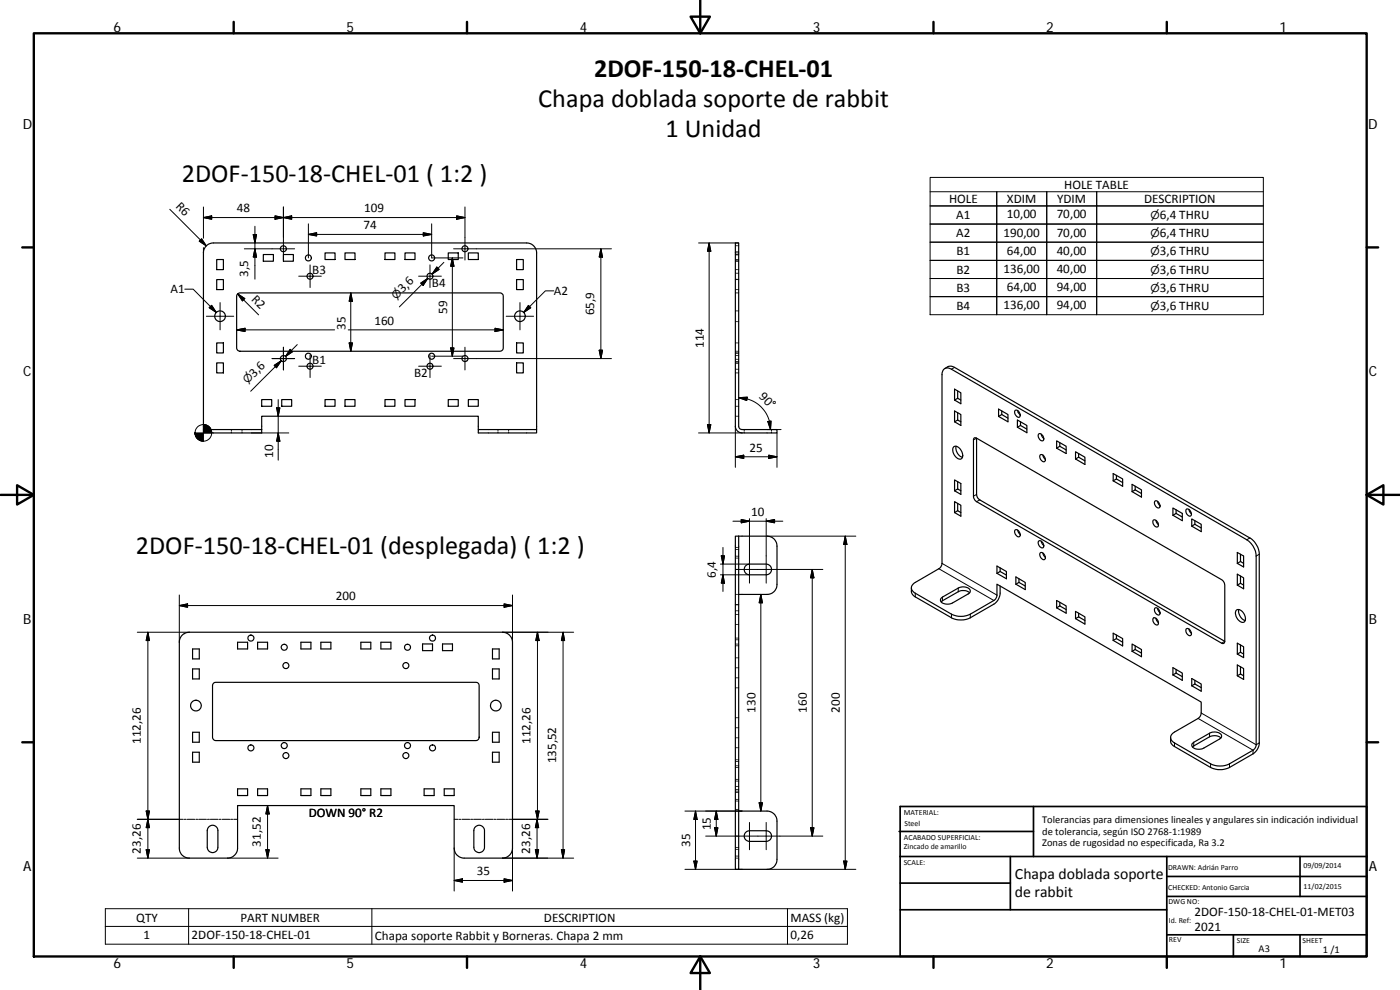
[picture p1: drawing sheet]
<svg xmlns="http://www.w3.org/2000/svg" width="420mm" height="297mm" viewBox="0 0 420 297" stroke-linecap="round" stroke-linejoin="round" font-family="sans-serif">
<g fill="none" stroke="#000" stroke-width=".36">
<path d="M65 77.9h2v3h-2zM79 76.4h3.1v2h-3.1zM85.1 76.4h2.9v2h-2.9zM97.5 75.9h3.1v2h-3.1zM103.5 75.9h3v2h-3zM115.5 75.9h3v2h-3zM121.5 75.9h3.1v2h-3.1zM134.5 75.9h3v2h-3zM140.6 75.9h2.9v2h-2.9zM155 77.9h2v3h-2zM220.7 72.9h1v55.2l.4 .6 .6 .2h10.5v1h-10.5a2.04 2.04 0 0 1-2-2zM65 83.9h2v3h-2z"/>
<path d="M71.3 88.3l.7-.4h78.3l.5 .4 .2 .6v15.7l-.3 .6-.6 .2-78.3-.1-.5-.3-.3-.6v-15.5zM155 83.9h2v3h-2zM65 108.9h2v3h-2zM65 102.9h2v3h-2zM78.5 119.9h3v2h-3zM84.5 119.9h3v2h-3zM97.5 119.9h3.1v2h-3.1zM103.5 119.9h3v2h-3zM115.5 119.9h3v2h-3zM121.5 119.9h3.1v2h-3.1zM134.5 119.9h3v2h-3zM140.6 119.9h2.9v2h-2.9z"/>
<path d="M155 102.9h2v3h-2zM155 108.9h2v3h-2zM283.2 110.8a1.84 1.84 0 0 1 2.3 0l88.7 51.1a6.1 6.1 0 0 1 2.8 4.9v56.9l-.4 .9-.5 .5-7.1 4.1a6.4 6.4 0 0 1-5.7 0l-10.8-6.3a1.72 1.72 0 0 1-1.2-1.6 1.72 1.72 0 0 1 1.2-1.7l7.4-4.3 .6-1.2v-3.4l-61.3-35.4v3.5l-.6 1.1-7.4 4.4a6.4 6.4 0 0 1-5.7 0l-10.8-6.3a1.71 1.71 0 0 1-1.2-1.6 1.71 1.71 0 0 1 1.2-1.6l7.1-4.2a2.04 2.04 0 0 0 .9-1.6v-57zM283.5 110.6l1.5-.7 1.5 .3 88.6 51.2a6.1 6.1 0 0 1 2.8 4.9v56.6a4.1 4.1 0 0 1-1.8 3.3l-7.1 4.1a6.4 6.4 0 0 1-5.7 0l-11.1-6.5-.8-.9-.1-1.6M286.5 116.8l1.9 1.1v3.2l-1.9-1.1zM287.4 117.3v2.2M287.4 119.5l-.9 .5M287.4 119.5l1 .5M61.1 128.9h17.4v1h-17.4zM61.1 128.9v-53a2.93 2.93 0 0 1 2.9-3h94.1a3 3 0 0 1 2.9 3v53M143.5 128.9h17.5v1h-17.5zM143.5 128.9v-4h-65v4"/>
<path d="M286.2 134a2.36 2.36 0 0 1 2.7 2.7 1 1 0 0 1-.6 1.1 1 1 0 0 1-1.2-.5 2.6 2.6 0 0 1-.9-3.3zM286.5 123.3l1.9 1.1v3.3l-1.9-1.1zM286.9 133.9a2.94 2.94 0 0 0 2 3.3M287.4 123.8v2.2M287.4 126l-.9 .6M287.4 126l1 .6M292.3 131.5h.8l73.7 42.6 .6 .7 .2 .8v16.8a.59 .59 0 0 1-.3 .6 .59 .59 0 0 1-.7 0l-73.9-42.8-.5-1.1zM293.1 131.5v16.8a2.11 2.11 0 0 0 .9 1.7l73.6 42.4M299.7 122.7l2.8 1.7v2.2l-2.8-1.7zM300.6 123.3v1.1M300.6 124.4l-.9 .5M300.6 124.4l1.9 1.1"/>
<path d="M304.7 123.1a1.32 1.32 0 0 1 1.2 .7 1.32 1.32 0 0 1 0 1.4 1.51 1.51 0 0 1-1.2-2.1zM305.3 126l2.9 1.7v2.1l-2.9-1.6zM305.4 123.2l.3 .7 .5 .6M306.3 126.6v1.1M306.3 127.7l-1 .5M306.3 127.7l1.9 1.1M311.8 130.2a1.31 1.31 0 0 1 1.2 .6 1.31 1.31 0 0 1 0 1.5 1.47 1.47 0 0 1-1.2-2.1zM312.2 136.5a1.32 1.32 0 0 1 1.3 .6 1.32 1.32 0 0 1-.1 1.4 1.46 1.46 0 0 1-1.2-2zM312.5 130.3l.2 .7 .6 .6M313 136.5l.7 1.3M317.1 132.3l2.9 1.6v2.2l-2.9-1.6zM318.1 133.9l1.9 1.1"/>
<path d="M318.1 132.8v1.1M318.1 133.9l-1 .6M322.8 135.6l2.8 1.6v2.2l-2.8-1.7zM323.7 137.2l1.9 1.1M323.7 137.2l-.9 .5M323.7 136.1v1.1M286.5 144l1.9 1.1v3.2l-1.9-1zM286.5 150.5l1.9 1.1v3.3l-1.9-1.1zM287.4 146.7l1 .6M287.4 146.7l-.9 .6M287.4 144.5v2.2M287.4 151.1v2.1"/>
<path d="M287.4 153.2l1 .6M287.4 153.2l-.9 .6M304.7 159a1.3 1.3 0 0 1 1.2 .6 1.3 1.3 0 0 1 0 1.5 1.5 1.5 0 0 1-1.2-2.1zM305.4 159.1l.8 1.3M334.1 142.1l2.8 1.6v2.2l-2.8-1.6zM335.1 142.6v1.1M335.1 143.7l-1 .6M335.1 143.7l1.8 1.1M339.8 145.3l2.8 1.7v2.2l-2.8-1.7zM340.7 145.9v1.1M340.7 147l-.9 .5M340.7 147l1.9 1.1"/>
<path d="M346.1 156a1.32 1.32 0 0 1 1.3 .7 1.32 1.32 0 0 1-.1 1.4 1.48 1.48 0 0 1-1.2-2.1zM346.6 150.3a1.3 1.3 0 0 1 1.3 .7 1.3 1.3 0 0 1-.1 1.4 1.45 1.45 0 0 1-1.2-2.1zM346.9 156.1l.8 1.3M347.4 150.4l.7 1.3M352 152.4l2.8 1.7v2.1l-2.8-1.6zM353 154.1l1.8 1M353 154.1l-1 .5M353 153v1.1M356.1 152.8a1.3 1.3 0 0 1 1.2 .6 1.3 1.3 0 0 1-.1 1.5 1.45 1.45 0 0 1-1.1-2.1zM356.8 152.9l.8 1.2M357.7 155.7l2.8 1.6v2.2l-2.8-1.6zM358.6 157.3l1.9 1.1"/>
<path d="M358.6 156.2v1.1M358.6 157.3l-.9 .6M220.7 160.9h1v99.9h-1zM221.7 160.9h8.5a2.93 2.93 0 0 1 3 3v11.4a2.93 2.93 0 0 1-3 3.1h-8.5M223.7 169.9l.7-.5 .5-.2h5a1.61 1.61 0 0 1 1.6 1.7 1.61 1.61 0 0 1-1.6 1.6h-5a1.62 1.62 0 0 1-1.2-2.6zM282.4 179.5l5.2-3.1a2.58 2.58 0 0 1 3.6 .8l-.4 .9-4.9 2.8a2.58 2.58 0 0 1-3.7-.8zM291 177.9a3.1 3.1 0 0 0-3.4-.4l-5.2 3.1M299.2 169.8l2.8 1.7v2.2l-2.8-1.7zM300.2 170.4v1.1M300.2 171.5l-1 .5M300.2 171.5l1.8 1.1M300.2 175.8v2.2a4.2 4.2 0 0 1-1.9 3.3l-7.1 4.1a6.4 6.4 0 0 1-5.7 0l-11.1-6.5-.8-.9-.1-1.6"/>
<path d="M304.9 173.1l2.8 1.7v2.1l-2.8-1.6zM305.8 174.8l1.9 1M305.8 173.7v1.1M305.8 174.8l-.9 .5M311.8 162.3a1.3 1.3 0 0 1 1.2 .7 1.3 1.3 0 0 1 0 1.4 1.45 1.45 0 0 1-1.2-2.1zM312.2 165.9a1.3 1.3 0 0 1 1.3 .6 1.3 1.3 0 0 1-.1 1.4 1.45 1.45 0 0 1-1.2-2zM312.5 162.4l.2 .7 .6 .6M313 165.9l.7 1.3M371.3 172.3l1.9 1.1v3.3l-1.9-1.1zM371.3 165.8l1.9 1v3.3l-1.9-1.1zM372.3 172.8v2.2M372.3 175l.9 .6"/>
<path d="M372.3 175l-1 .6M372.3 166.3v2.2M372.3 168.5l.9 .5M372.3 168.5l-1 .5M54.7 190.6l1-.7 1.1-.2h94a3 3 0 0 1 3 3v61.8a3 3 0 0 1-3 3h-11.5a3 3 0 0 1-3-3v-12.8h-65v12.8a3 3 0 0 1-3 3h-11.5a2.96 2.96 0 0 1-3-3v-61.8l.2-1.1zM57.8 194.7h2v3h-2zM71.3 192.7h3v2h-3zM77.3 192.7h3v2h-3zM90.3 192.7h3v2h-3zM96.3 192.7h3v2h-3zM108.3 192.7h3v2h-3zM114.3 192.7h3v2h-3z"/>
<path d="M126.8 193.2h3v2h-3zM132.8 193.2h3v2h-3zM147.8 194.7h2v3h-2zM317.1 180.2l2.9 1.6v2.2l-2.9-1.6zM318.1 181.8l1.9 1.1M318.1 180.7v1.1M318.1 181.8l-1 .6M322.8 183.5l2.8 1.6v2.2l-2.8-1.7zM323.7 184v1.1M323.7 185.1l-.9 .5M323.7 185.1l1.9 1.1M334.1 190l2.8 1.6v2.2l-2.8-1.6z"/>
<path d="M335.1 190.5v1.1M335.1 191.6l-1 .6M335.1 191.6l1.8 1.1M339.8 193.2l2.8 1.7v2.1l-2.8-1.6zM340.7 194.9l1.9 1.1M340.7 194.9l-.9 .5M340.7 193.8v1.1M346.1 185.4a1.31 1.31 0 0 1 1.3 .7 1.31 1.31 0 0 1-.1 1.4 1.48 1.48 0 0 1-1.2-2.1zM346.6 182.4a1.32 1.32 0 0 1 1.3 .7 1.32 1.32 0 0 1-.1 1.4 1.47 1.47 0 0 1-1.2-2.1zM346.9 185.5l.3 .7 .5 .6M347.4 182.5l.7 1.3M356.1 188.7a1.3 1.3 0 0 1 1.2 .6 1.3 1.3 0 0 1-.1 1.4 1.43 1.43 0 0 1-1.1-2z"/>
<path d="M356.8 188.7l.8 1.3M370.9 183.2a1.7 1.7 0 0 1 2.6 1.2 1.43 1.43 0 0 1-.6 2.4 2.9 2.9 0 0 1-2-3.6zM371.3 199.5l1.9 1.1v3.3l-1.9-1.1zM371.3 193l1.9 1.1v3.2l-1.9-1.1zM371.8 182.9a3 3 0 0 0 1.9 3.3M372.3 193.5v2.2M372.3 195.7l.9 .5M372.3 195.7l-1 .5M57.8 219.7h2v3h-2zM57.8 200.7h2v3h-2zM64 205.1l.8-.4 78.4 .1 .6 .9v15.7l-.4 .6-.6 .2h-78.2l-.6-.4-.2-.6v-15.5zM147.8 200.7h2v3h-2z"/>
<path d="M147.8 219.7h2v3h-2zM352 200.3l2.8 1.7v2.1l-2.8-1.6zM353 200.9v1.1M353 202l-1 .5M353 202l1.8 1M357.7 203.6l2.8 1.6v2.2l-2.8-1.6zM358.6 204.1v1.1M358.6 205.2l-.9 .6M358.6 205.2l1.9 1.1M372.3 202.2l.9 .6M372.3 202.2l-1 .6M372.3 200v2.2"/>
<path d="M57.8 225.7h2v3h-2zM71.3 236.7h3v2h-3zM77.3 236.7h3v2h-3zM90.3 236.7h3v2h-3zM96.3 236.7h3v2h-3zM108.3 236.7h3v2h-3zM114.3 236.7h3v2h-3zM127.3 236.7h3v2h-3zM133.3 236.7h3v2h-3zM147.8 225.7h2v3h-2zM357.9 223.1l5.1-3.1a2.58 2.58 0 0 1 3.6 .8v.4l-.6 .5-4.7 2.8a2.58 2.58 0 0 1-3.6-.9zM366.4 221.4a3.2 3.2 0 0 0-3.4-.3l-5.1 3"/>
<path d="M62.6 248.2a1.58 1.58 0 0 1 1.8-.5 1.58 1.58 0 0 1 1 1.5v5a1.6 1.6 0 0 1-1.6 1.6 1.6 1.6 0 0 1-1.6-1.6v-5zM142.6 248.2a1.59 1.59 0 0 1 1.8-.5 1.59 1.59 0 0 1 1 1.5v5a1.6 1.6 0 0 1-1.6 1.6 1.6 1.6 0 0 1-1.6-1.6v-5zM221.7 243.4h8.5a2.96 2.96 0 0 1 3 3v11.5a2.9 2.9 0 0 1-3 2.9h-8.5M223.7 249.9l.4-.4 .8-.2h5a1.6 1.6 0 0 1 1.6 1.6 1.6 1.6 0 0 1-1.6 1.6h-5a1.6 1.6 0 0 1-1.2-2.6z"/>
<circle cx="85" cy="74.6" r=".9"/>
<circle cx="92.5" cy="77.4" r=".9"/>
<circle cx="129.5" cy="77.4" r=".9"/>
<circle cx="139.5" cy="74.6" r=".91"/>
<circle cx="66.1" cy="94.9" r="1.6"/>
<circle cx="93" cy="82.9" r=".9"/>
<circle cx="129" cy="82.9" r=".89"/>
<circle cx="156" cy="94.9" r="1.6"/>
<circle cx="85" cy="107.6" r=".9"/>
<circle cx="92.5" cy="106.9" r=".9"/>
<circle cx="93.1" cy="109.9" r=".89"/>
<circle cx="129" cy="109.9" r=".89"/>
<circle cx="129.5" cy="106.9" r=".9"/>
<circle cx="139.5" cy="107.6" r=".91"/>
<circle cx="75.3" cy="191.4" r=".91"/>
<circle cx="85.3" cy="194.2" r=".89"/>
<circle cx="85.8" cy="199.7" r=".91"/>
<circle cx="121.8" cy="199.7" r=".9"/>
<circle cx="122.3" cy="194.2" r=".9"/>
<circle cx="129.8" cy="191.5" r=".91"/>
<circle cx="58.8" cy="211.7" r="1.6"/>
<circle cx="148.8" cy="211.7" r="1.6"/>
<circle cx="75.3" cy="224.4" r=".89"/>
<circle cx="85.3" cy="223.7" r=".9"/>
<circle cx="85.8" cy="226.7" r=".9"/>
<circle cx="121.8" cy="226.7" r=".89"/>
<circle cx="122.3" cy="223.7" r=".91"/>
<circle cx="129.8" cy="224.4" r=".9"/>
</g>
<g fill="none" stroke="#000" stroke-width=".3">
<path d="M279.1 57.5h20v4.3M279.1 53.2h100v41.2h-100zM314.1 57.5v36.9M379.1 57.5h-80v36.9v-5.4h-20h100h-50v-5.4M51 62.8l10.9 11M60.5 71.6l1.4 2.2-2.1-1.4zM61.1 62.1v9.4M61.1 74.3v1.6M61.1 65.3l2.4-.5v1zM61.1 65.3h78.4M73.3 74.7h15.1M76 70.4h1l-.5 2.5z"/>
<path d="M76.5 67.9v15.9M76.5 74.7l.5 2.4h-1zM82.5 64.8l2.6 .5-2.6 .5zM85.1 62.1v15.9M85.1 65.3l2.4-.5v1zM92.6 70.3l2.4-.5v1zM92.6 70.3h36.9M92.6 67.2v10.2M93.1 79.5v6.8M127 69.8l2.5 .5-2.5 .5zM129 79.5v6.8M129.5 67.2v10.2h9.4"/>
<path d="M133.2 78.7l-3.5 3.5M135.8 77.4l.4 2.5h-1zM135.8 77.4v29.5M137 64.8l2.5 .5-2.5 .5zM139.5 62.1v15.9M180.3 74.7l.5 2.4h-1zM180.3 74.7v32.9M183.5 74.7h-47.4M209.6 72.9h12.1M212.8 72.9v57M212.8 72.9l.5 2.5h-1zM220.7 76.4h.3"/>
<path d="M220.7 78.4h.3M220.7 77.9h.3M220.7 75.9h.3M220.7 73.7h.3M220.7 75.5h.3M220.7 78.3h.3M220.7 76.5h.3M221.3 76.4h.4M221.3 78.4h.4M221.3 77.9h.4M221.3 75.9h.4M221.3 73.7h.4"/>
<path d="M221.3 75.5h.4M221.3 78.3h.4M221.3 76.5h.4M299.1 67.2v-5.4h-20h100h-50v-4.3v36.9M329.1 61.8v5.4h50h-100h20v5.5M329.1 67.2v5.5h50h-100h20v5.4M329.1 72.7v5.4h50h-100h20v5.5M329.1 78.1v5.5h50h-100h20v5.4M55.5 86.8h2.5l6.9 6.9M61.9 94.9h8.2M63.5 91.6l1.4 2.1-2.1-1.4zM66 90.8v8.2"/>
<path d="M71 99l2.5-.5v1zM71 99h29.4M71.3 88.2l2.2 1.4-.7 .7zM71.3 88.2l6.3 6.3M89.7 82.9h6.7M104.5 99h46.5M105.3 87.9v17.5M105.3 87.9l.5 2.5h-1zM125.6 82.9h6.8M126.3 84.9l2.1-1.4-1.4 2.1zM126.6 85.3l1.8-1.8-8.5 8.6M131.1 80.1l.7 .7-2.1 1.4z"/>
<path d="M148.6 98.5l2.4 .5-2.4 .5zM151.9 94.9h8.2M156.1 90.8v8.2M158.6 91.6l.7 .8-2.1 1.3zM166.2 87.3h-2.5l-6.5 6.4M220.7 83.9h.3M220.7 86.9h.3M220.7 80.9h.3M220.7 87.9h.3M220.7 82h.3M220.7 83.8h.3M220.7 96.5h.3"/>
<path d="M220.7 93.3h.3M221.3 83.9h.4M221.3 86.9h.4M221.3 80.9h.4M221.3 87.9h.4M221.3 82h.4M221.3 83.8h.4M221.3 96.5h.4M221.3 93.3h.4M81.6 107.6h6.8M82.3 109.6l2.1-1.4-1.4 2.1zM82.6 110l1.8-1.8-9.2 9.2"/>
<path d="M83.5 119.9v18.2M85.1 104.2v6.8M87.1 104.8l.7 .7-2.1 1.5zM89.2 103.4l-3.5 3.6M89.7 109.9h6.7M93.1 106.5v6.8M104.8 102.9h1l-.5 2.5zM125.6 109.9h6.8M129 106.5v6.8M129.5 106.9h9.4M135.2 104.4h1l-.4 2.5zM139.5 104.2v6.8"/>
<path d="M179.8 105.1h1l-.5 2.5zM183.5 107.6h-47.4M220.7 105.9h.3M220.7 102.9h.3M220.7 119.9h.3M220.7 111.9h.3M220.7 108.9h.3M220.7 105.4h.3M220.7 106.7h.3M220.7 108.5h.3M220.7 109h.3M220.7 110.8h.3"/>
<path d="M220.7 107.8h.3M220.7 106h.3M221.3 105.9h.4M221.3 102.9h.4M221.3 119.9h.4M221.3 111.9h.4M221.3 108.9h.4M221.3 105.4h.4M221.3 106.7h.4M221.3 108.5h.4M221.3 109h.4M221.3 110.8h.4"/>
<path d="M221.3 107.8h.4M221.3 106h.4M221.7 119.3a10 10 0 0 1 5.7 1.9 9.9 9.9 0 0 1 3.5 5.2l.3 2.5M221.7 119.3l2.5-.1-.1 1zM286.5 110.2l-1 .6M69.4 128.9v.3M69.4 129.6v.3M72.6 128.9v.3M72.6 129.6v.3M75.6 129.9h11.1M83 122.4h1l-.5 2.5zM83.5 129.9l.5 2.5h-1z"/>
<path d="M149.4 128.9v.3M149.4 129.6v.3M152.6 128.9v.3M152.6 129.6v.3M209.6 129.9h13.1M212.3 127.4h1l-.5 2.5zM220.7 121.9h.3M220.7 124.9h.3M220.7 127.9v12.3M220.7 137.1l2.5-.5v1zM220.7 137.1h12.5M221.3 121.9h.4"/>
<path d="M221.3 124.9h.4M223.3 128.9v.3M223.3 129.6v.3M230.2 128.9h4.2M230.4 126.5l1-.2-.2 2.6zM230.7 136.6l2.5 .5-2.5 .5zM231.5 128.9v.3M231.5 129.6v.3M233.2 129.9v10.3M293.1 131.5l-.9 .5M220 156.4h14.9M222.5 155.9l2.4 .5-2.4 .5z"/>
<path d="M224.9 155.6v19.4M229.9 155.6v19.4M229.9 156.4l2.6-.5v1zM293.1 148.3l-.9 .6M294 150l-.9 .5M53.8 178.5v14.2M153.8 178.5v14.2M216.2 172.5h8.6M216.2 169.2h8.6M216.5 166.8h.9l-.4 2.4zM217 164.3v13.2M217 172.5l.4 2.5h-.9z"/>
<path d="M220.7 178.4h.3M220.7 164.9h.3M220.7 166.9h.3M220.7 170.9h26.2M220.7 167.4h.3M220.7 164.3h.3M221.3 178.4h.4M221.3 164.9h.4M221.3 166.9h.4M221.3 167.4h.4M221.3 164.3h.4M228.3 178.4v65"/>
<path d="M228.3 178.4l.5 2.5h-1zM230.2 160.9h26.6M243.8 170.9v80M243.8 170.9l.5 2.5h-1zM253.7 160.9v99.9M253.7 160.9l.5 2.5h-1zM274.7 178v1.1M281.8 170.6l16.5 9.6M282.7 169l16.5 9.6M282.8 179.2v1.1M287.6 176.4v1.1M375.1 161.4l-.9 .5"/>
<path d="M377.9 166.3l-.9 .5M41.2 189.7h15.6M44.4 189.7l.5 2.5h-1zM44.4 189.7v67.8M53.8 181.7l2.5-.5v1zM53.8 181.7h100M150.8 189.7h21.4M151.3 181.2l2.5 .5-2.5 .5zM161.3 189.7v56.1M161.3 189.7l.5 2.5h-1zM169 189.7v67.8M169 189.7l.4 2.5h-.9z"/>
<path d="M220.7 184.4h.3M220.7 187.4h.3M220.7 197.4h.3M220.7 181.4h.3M220.7 181.5h.3M220.7 183.3h.3M220.7 192h.3M220.7 193.8h.3M220.7 193.3h.3M220.7 191.5h.3M221.3 184.4h.4M221.3 187.4h.4"/>
<path d="M221.3 197.4h.4M221.3 181.4h.4M221.3 181.5h.4M221.3 183.3h.4M221.3 192h.4M221.3 193.8h.4M221.3 193.3h.4M221.3 191.5h.4M285.5 184.3v1.1M291.2 184.3v1.1M367.6 192.4l-1 .6M220.7 206.4h.3"/>
<path d="M220.7 203.4h.3M220.7 218.4h.3M220.7 215.3h.3M220.7 200.4h.3M221.3 206.4h.4M221.3 203.4h.4M221.3 218.4h.4M221.3 215.3h.4M221.3 200.4h.4M359.6 215.6l16.5 9.5v1.1M360.5 213.9l16.5 9.6 .9-.6M220.7 239.9h.3"/>
<path d="M220.7 237.4h.3M220.7 234.4h.3M220.7 224.3h.3M220.7 221.4h.3M220.7 236.9h.3M220.7 233.8h.3M220.7 236h.3M220.7 237.8h.3M220.7 228h.3M220.7 229.8h.3M220.7 230.3h.3M220.7 228.5h.3"/>
<path d="M221.3 239.9h.4M221.3 237.4h.4M221.3 234.4h.4M221.3 224.3h.4M221.3 221.4h.4M221.3 236.9h.4M221.3 233.8h.4M221.3 236h.4M221.3 237.8h.4M221.3 228h.4M221.3 229.8h.4M221.3 230.3h.4"/>
<path d="M221.3 228.5h.4M352.5 222.9v1.1M358.3 222.7v1.1M363 220v1.1M363.3 229.2v1.1M369 229.2v1.1M41.2 245.8h13.8M41.2 257.5h15.6M43.9 255h1l-.5 2.5zM43.9 243.3h1l-.5 2.5zM44.4 245.8l.5 2.5h-1zM55.3 245.8h.5"/>
<path d="M56.1 245.8h2.4M58.8 245.8h.5M59.6 245.8h2.4M62.3 245.8h.6M63.1 245.8h2.4M65.8 245.8h.5M66.6 245.8h2.4M68.3 257.5h15.2M69.2 245.8h.6M70.1 245.8h1.2M79.8 255h1l-.5 2.5zM80.3 241.7v15.8"/>
<path d="M80.3 241.7l.5 2.5h-1zM136.3 254.5v12.9M136.3 245.8h1.2M137.8 245.8h.5M138.7 245.8h2.3M141.3 245.8h.5M142.1 245.8h2.4M144.8 245.8h.6M145.6 245.8h2.4M148.2 245.8h.6M149.1 245.8h2.4M150.8 257.5h21.4"/>
<path d="M151.8 245.8h.5M152.6 245.8h11.9M153.8 254.5v12.9M160.7 255h1l-.5 2.5zM160.8 243.3h1l-.5 2.5zM161.2 245.8l.5 2.5h-1zM161.2 245.8v11.7M168.5 255h.9l-.4 2.5zM205.6 243.4h17.1M208.2 258.4h1l-.5 2.4zM208.7 243.4v17.4M208.7 243.4l.5 2.5h-1z"/>
<path d="M211.8 250.9h35.1M214.4 248.3h1l-.4 2.6zM215 243.4v7.5M215 243.4l.4 2.5h-1zM220.7 242.9h.3M220.7 240.3h.3M220.7 256.9h.3M220.7 254.8h.3M220.7 257.5h.3M220.7 254.3h.3M221.3 242.9h.4M221.3 240.3h.4"/>
<path d="M221.3 256.9h.4M221.3 254.8h.4M221.3 257.5h.4M221.3 254.3h.4M224.9 246.8v8.2M227.8 240.9h1l-.5 2.5zM229.9 246.8v8.2M243.3 248.3h1l-.5 2.6zM253.2 258.4h1l-.5 2.4zM31.6 272.6h222.7v10.7h-222.7zM31.6 278h222.7M56.6 272.6v10.7"/>
<path d="M111.6 272.6v10.7M136.3 264.2l2.5-.5v1zM136.3 264.2h17.5M151.3 263.7l2.5 .5-2.5 .5zM205.6 260.8h17.1M230.2 260.8h26.6M236.3 272.6v10.7"/>
<circle cx="61" cy="129.9" r="2.49"/>
</g>
<g fill="none" stroke="#000" stroke-width=".71">
<path d="M10.1 10h400.1v277h-400.1zM70.1 6.6v3.4M140.2 6.6v3.4M207.3 5h5.8l-2.9 5zM210.2 0v10M280.2 6.6v3.4M350.2 6.6v3.4M6.7 74.2h3.4M410.2 74.2h3.4M.2 148.5h9.9M5.1 145.6l5 2.9-5 2.9zM410.2 148.5l5-2.9v5.8z"/>
<path d="M410.2 148.5h9.9M6.7 222.7h3.4M410.2 222.7h3.4M70.1 287v3.4M140.2 287v3.4M210.2 287l2.9 5h-5.8zM210.2 287v10M280.2 287v3.4M350.2 287v3.4"/>
</g>
<g fill="none" stroke="#000" stroke-width=".51">
<path d="M269.8 249.5h40.4M270.1 257h140.1M270.1 242h140.1v45h-140.1zM303.2 257v16M310.2 242v15M350.2 257v30M390.2 257v12M270.1 273h80.1M270.1 265h33.1M350.2 269h60M350.2 263h60M350.2 280.5h60"/>
<path d="M370.2 280.5v6.5M390.2 280.5v6.5"/>
</g>
<g fill="#000" stroke="#000" stroke-width=".3">
<path d="M60.5 71.6l1.4 2.2-2.1-1.4zM61.1 65.3l2.4-.5v1zM76 70.4h1l-.5 2.5zM76.5 74.7l.5 2.4h-1zM82.5 64.8l2.6 .5-2.6 .5zM85.1 65.3l2.4-.5v1zM92.6 70.3l2.4-.5v1zM127 69.8l2.5 .5-2.5 .5zM135.8 77.4l.4 2.5h-1zM137 64.8l2.5 .5-2.5 .5zM180.3 74.7l.5 2.4h-1zM212.8 72.9l.5 2.5h-1z"/>
<path d="M63.5 91.6l1.4 2.1-2.1-1.4zM71.3 88.2l2.2 1.4-.7 .7zM71 99l2.5-.5v1zM105.3 87.9l.5 2.5h-1zM126.3 84.9l2.1-1.4-1.4 2.1zM131.1 80.1l.7 .7-2.1 1.4zM148.6 98.5l2.4 .5-2.4 .5zM158.6 91.6l.7 .8-2.1 1.3zM82.3 109.6l2.1-1.4-1.4 2.1zM87.1 104.8l.7 .7-2.1 1.5zM104.8 102.9h1l-.5 2.5zM135.2 104.4h1l-.4 2.5z"/>
<path d="M179.8 105.1h1l-.5 2.5zM221.7 119.3l2.5-.1-.1 1zM58.5 129.9l.1 .7zM58.5 129.9l.3 1zM58.5 129.9l.4 1.3zM58.5 129.9l.6 1.6zM58.5 129.9l.9 1.9zM58.5 129.9l1.2 2.1-.3-.2zM58.5 129.9l1.5 2.2-.3-.1zM58.5 129.9l1.8 2.4-.3-.2zM58.5 129.9l2.2 2.5-.4-.1zM58.5 129.9l2.6 2.5h-.4z"/>
<path d="M61.1 127.4l2.4 2.5h-2.4zM58.5 129.9h2.6v2.5zM63.4 129.2l.1 .7zM63.3 128.8l.2 1.1zM63.2 128.5l.3 1.4zM62.9 128.2l.6 1.7zM62.7 128l.8 1.9zM62.4 127.8l1.1 2.1zM62.1 127.6l.3 .2 1.1 2.1zM61.8 127.5l.3 .1 1.4 2.3zM61.4 127.4l.4 .1 1.7 2.4zM61.1 127.4h.3l2.1 2.5z"/>
<path d="M83 122.4h1l-.5 2.5zM83.5 129.9l.5 2.5h-1zM212.3 127.4h1l-.5 2.5zM220.7 137.1l2.5-.5v1zM230.4 126.5l1-.2-.2 2.6zM230.7 136.6l2.5 .5-2.5 .5zM222.5 155.9l2.4 .5-2.4 .5zM229.9 156.4l2.6-.5v1zM216.5 166.8h.9l-.4 2.4zM217 172.5l.4 2.5h-.9zM243.8 170.9l.5 2.5h-1zM253.7 160.9l.5 2.5h-1z"/>
<path d="M44.4 189.7l.5 2.5h-1zM53.8 181.7l2.5-.5v1zM151.3 181.2l2.5 .5-2.5 .5zM161.3 189.7l.5 2.5h-1zM169 189.7l.4 2.5h-.9zM228.3 178.4l.5 2.5h-1zM43.9 255h1l-.5 2.5zM43.9 243.3h1l-.5 2.5zM44.4 245.8l.5 2.5h-1zM79.8 255h1l-.5 2.5zM80.3 241.7l.5 2.5h-1zM160.7 255h1l-.5 2.5z"/>
<path d="M160.8 243.3h1l-.5 2.5zM161.2 245.8l.5 2.5h-1zM168.5 255h.9l-.4 2.5zM208.2 258.4h1l-.5 2.4zM208.7 243.4l.5 2.5h-1zM214.4 248.3h1l-.4 2.6zM215 243.4l.4 2.5h-1zM227.8 240.9h1l-.5 2.5zM243.3 248.3h1l-.5 2.6zM253.2 258.4h1l-.5 2.4zM136.3 264.2l2.5-.5v1zM151.3 263.7l2.5 .5-2.5 .5z"/>
</g>
<g font-size="7.9">
<text x="178.3" y="23">2DOF‐150‐18‐CHEL‐01</text>
<text x="161.6" y="32">Chapa doblada soporte de rabbit</text>
<text x="199.8" y="41">1 Unidad</text>
<text x="54.6" y="54.7">2DOF‐150‐18‐CHEL‐01 ( 1:2 )</text>
<text x="40.8" y="166.3">2DOF‐150‐18‐CHEL‐01 (desplegada) ( 1:2 )</text>
</g>
<g font-size="4.7">
<text x="304.6" y="263.9">Chapa doblada soporte</text>
<text x="304.6" y="269.3">de rabbit</text>
</g>
<g font-size="4.2">
<text x="34" y="9.6">6</text>
<text x="104" y="9.6">5</text>
<text x="174" y="9.6">4</text>
<text x="244" y="9.6">3</text>
<text x="314" y="9.6">2</text>
<text x="384" y="9.6">1</text>
<text x="6.8" y="38.7">D</text>
<text x="410.6" y="38.7">D</text>
<text x="7" y="112.9">C</text>
<text x="410.8" y="112.9">C</text>
<text x="7" y="187.1">B</text>
<text x="410.8" y="187.1">B</text>
<text x="7" y="261.3">A</text>
<text x="410.8" y="261.3">A</text>
<text x="34" y="290.4">6</text>
<text x="104" y="290.4">5</text>
<text x="174" y="290.4">4</text>
<text x="244" y="290.4">3</text>
<text x="314" y="290.4">2</text>
<text x="384" y="290.4">1</text>
</g>
<g font-size="3.9">
<text x="319.4" y="56.6">HOLE TABLE</text>
<text x="52.6" y="62.3" transform="rotate(45 52.6 62.3)">R6</text>
<text x="71" y="63.7">48</text>
<text x="109.3" y="63.7">109</text>
<text x="284.8" y="60.9">HOLE</text>
<text x="287" y="65.8">A1</text>
<text x="302.1" y="65.5">10,00</text>
<text x="302.2" y="60.9">XDIM</text>
<text x="317.1" y="65.5">70,00</text>
<text x="317.3" y="60.9">YDIM</text>
<text x="343.4" y="60.9">DESCRIPTION</text>
<text x="348.1" y="65.7">6,4 THRU</text>
<text x="109.1" y="68.8">74</text>
<text x="287" y="71.2">A2</text>
<text x="301.1" y="71">190,00</text>
<text x="317.1" y="71">70,00</text>
<text x="348.1" y="71.2">6,4 THRU</text>
<text x="287" y="76.6">B1</text>
<text x="302.1" y="76.4">64,00</text>
<text x="317.1" y="76.4">40,00</text>
<text x="348.1" y="76.6">3,6 THRU</text>
<text x="74.4" y="83" transform="rotate(-90 74.4 83)">3,5</text>
<text x="93.7" y="82.2">B3</text>
<text x="287" y="82.1">B2</text>
<text x="301.1" y="81.8">136,00</text>
<text x="317.1" y="81.8">40,00</text>
<text x="348.1" y="82.1">3,6 THRU</text>
<text x="51.2" y="88">A1</text>
<text x="75.2" y="89.9" transform="rotate(45 75.2 89.9)">R2</text>
<text x="120.9" y="88" transform="rotate(-45 120.9 88)">3,6</text>
<text x="129.6" y="86.1">B4</text>
<text x="166.2" y="88.5">A2</text>
<text x="287" y="87.5">B3</text>
<text x="302.1" y="87.3">64,00</text>
<text x="317.1" y="87.3">94,00</text>
<text x="348.1" y="87.5">3,6 THRU</text>
<text x="134.2" y="94.1" transform="rotate(-90 134.2 94.1)">59</text>
<text x="178.3" y="94.6" transform="rotate(-90 178.3 94.6)">65,9</text>
<text x="287" y="93">B4</text>
<text x="301.1" y="92.7">136,00</text>
<text x="317.1" y="92.7">94,00</text>
<text x="348.1" y="92.9">3,6 THRU</text>
<text x="103.7" y="99" transform="rotate(-90 103.7 99)">35</text>
<text x="112.4" y="97.4">160</text>
<text x="211.3" y="104.4" transform="rotate(-90 211.3 104.4)">114</text>
<text x="76.2" y="113.3" transform="rotate(-45 76.2 113.3)">3,6</text>
<text x="93.7" y="109.3">B1</text>
<text x="124.3" y="113.1">B2</text>
<text x="227.7" y="119.1" transform="rotate(45 227.7 119.1)">90°</text>
<text x="81.9" y="137.3" transform="rotate(-90 81.9 137.3)">10</text>
<text x="224.9" y="135.5">25</text>
<text x="225.4" y="154.8">10</text>
<text x="214.9" y="173.4" transform="rotate(-90 214.9 173.4)">6,4</text>
<text x="100.8" y="180.1">200</text>
<text x="226.8" y="213.8" transform="rotate(-90 226.8 213.8)">130</text>
<text x="242.2" y="213.8" transform="rotate(-90 242.2 213.8)">160</text>
<text x="252.1" y="213.8" transform="rotate(-90 252.1 213.8)">200</text>
<text x="42.3" y="223.2" transform="rotate(-90 42.3 223.2)">112,26</text>
<text x="159.2" y="223.2" transform="rotate(-90 159.2 223.2)">112,26</text>
<text x="166.9" y="229" transform="rotate(-90 166.9 229)">135,52</text>
<text x="92.6" y="245">DOWN 90° R2</text>
<text x="213.4" y="249.1" transform="rotate(-90 213.4 249.1)">15</text>
<text x="42.3" y="256.1" transform="rotate(-90 42.3 256.1)">23,26</text>
<text x="78.2" y="254" transform="rotate(-90 78.2 254)">31,52</text>
<text x="159.1" y="256.1" transform="rotate(-90 159.1 256.1)">23,26</text>
<text x="207.2" y="254.1" transform="rotate(-90 207.2 254.1)">35</text>
<text x="143.1" y="262.6">35</text>
<text x="358.5" y="274.9">2DOF‐150‐18‐CHEL‐01‐MET03</text>
<text x="40.9" y="276.6">QTY</text>
<text x="43.1" y="281.9">1</text>
<text x="57.5" y="281.9">2DOF‐150‐18‐CHEL‐01</text>
<text x="72.1" y="276.5">PART NUMBER</text>
<text x="112.5" y="282">Chapa soporte Rabbit y Borneras. Chapa 2 mm</text>
<text x="163.2" y="276.6">DESCRIPTION</text>
<text x="237.2" y="276.7">MASS (kg)</text>
<text x="237.2" y="281.9">0,26</text>
<text x="358.5" y="279.4">2021</text>
</g>
<g font-size="3.3">
<text x="345.3" y="65.7">⌀</text>
<text x="345.3" y="71.2">⌀</text>
<text x="345.3" y="76.6">⌀</text>
<text x="345.3" y="82.1">⌀</text>
<text x="345.3" y="87.5">⌀</text>
<text x="118.9" y="90" transform="rotate(-45 118.9 90)">⌀</text>
<text x="345.3" y="92.9">⌀</text>
<text x="74.3" y="115.3" transform="rotate(-45 74.3 115.3)">⌀</text>
</g>
<g font-size="3.1">
<text x="312.8" y="246.8">Tolerancias para dimensiones lineales y angulares sin indicación individual</text>
<text x="312.8" y="250.4">de tolerancia, según ISO 2768‐1:1989</text>
<text x="312.8" y="254">Zonas de rugosidad no especificada, Ra 3.2</text>
<text x="377.7" y="285.6">A3</text>
<text x="397" y="285.9">1 /1</text>
</g>
<g font-size="2.4">
<text x="271.2" y="244.4">MATERIAL:</text>
<text x="271.3" y="251.9">ACABADO SUPERFICIAL:</text>
<text x="271.4" y="247.9">Steel</text>
<text x="271.3" y="254.6">Zincado de amarillo</text>
<text x="271.2" y="259.7">SCALE:</text>
<text x="350.6" y="260.9">DRAWN: Adrián Parro</text>
<text x="391.2" y="260.6">09/09/2014</text>
<text x="350.6" y="267">CHECKED: Antonio Garcia</text>
<text x="391.2" y="266.6">11/02/2015</text>
<text x="350.7" y="271.4">DWG NO:</text>
<text x="350.8" y="276.8">Id. Ref:</text>
<text x="350.8" y="282.8">REV</text>
<text x="371.2" y="282.9">SIZE</text>
<text x="390.9" y="282.9">SHEET</text>
</g>
</svg>
